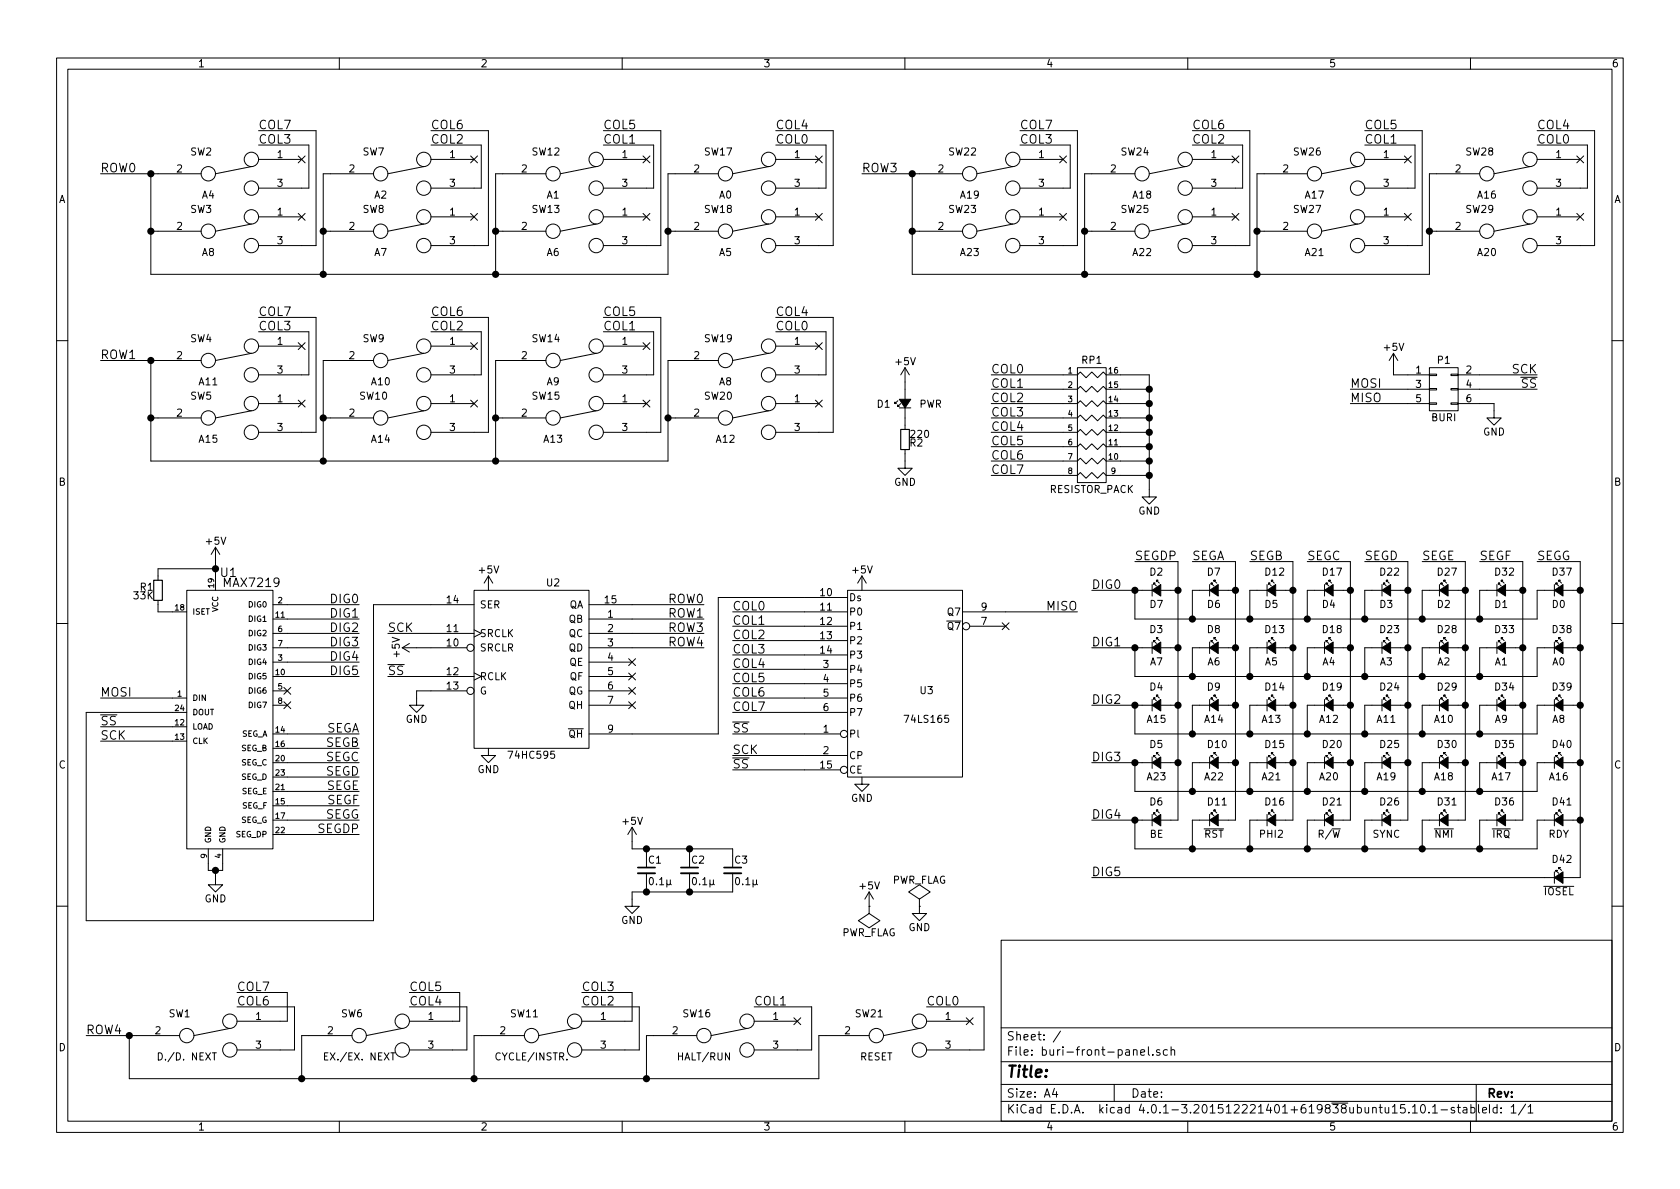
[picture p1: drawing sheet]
<svg xmlns="http://www.w3.org/2000/svg" width="297mm" height="210mm" viewBox="0 0 297 210" stroke-linecap="round" stroke-linejoin="round" font-family="sans-serif">
<g fill="none" stroke="#000" stroke-width=".18">
<path d="M10 10.3h277v189.9h-277zM12 12.2h273v186.1h-273zM60 10.3v1.9M110 10.3v1.9M160 10.3v1.9M210 10.3v1.9M260 10.3v1.9M17.8 30.7h17.8M26.7 30.7v17.8h91.4v-17.8h8.9M44.4 29.5l-6.3 1.2M44.4 39.6l-6.3 1.3M45.7 28.2h7.6"/>
<path d="M45.7 25.6h8.9v7.7h-8.9M45.7 38.3h7.6M45.7 23.1h10.2v20.3h-10.2M52.7 27.6l1.2 1.2M52.7 37.7l1.2 1.3M53.9 27.6l-1.2 1.2M53.9 37.7l-1.2 1.3M66 30.7h-8.9v17.8M74.9 29.5l-6.3 1.2M74.9 39.6l-6.3 1.3M76.2 23.1h10.2v20.3h-10.2M76.2 28.2h7.6"/>
<path d="M76.2 25.6h8.9v7.7h-8.9M76.2 38.3h7.6M83.2 27.6l1.2 1.2M83.2 37.7l1.2 1.3M84.4 27.6l-1.2 1.2M84.4 37.7l-1.2 1.3M96.5 30.7h-8.9v17.8M105.4 29.5l-6.3 1.2M105.4 39.6l-6.3 1.3M106.7 28.2h7.6M106.7 25.6h8.9v7.7h-8.9M106.7 38.3h7.6"/>
<path d="M106.7 23.1h10.1v20.3h-10.1M113.7 27.6l1.2 1.2M113.7 37.7l1.2 1.3M114.9 27.6l-1.2 1.2M114.9 37.7l-1.2 1.3M135.9 29.5l-6.4 1.2M135.9 39.6l-6.4 1.3M137.2 28.2h7.6M137.2 25.6h8.8v7.7h-8.8M137.2 38.3h7.6M137.2 23.1h10.1v20.3h-10.1M144.2 27.6l1.2 1.2"/>
<path d="M144.2 37.7l1.2 1.3M145.4 27.6l-1.2 1.2M145.4 37.7l-1.2 1.3M152.4 30.7h17.8M161.3 30.7v17.8h91.4v-17.8h8.9M179.1 29.5l-6.4 1.2M179.1 39.6l-6.4 1.3M180.3 28.2h7.7M180.3 25.6h8.9v7.7h-8.9M180.3 38.3h7.7M180.3 23.1h10.2v20.3h-10.2M187.4 27.6l1.2 1.2"/>
<path d="M187.4 37.7l1.2 1.3M188.6 27.6l-1.2 1.2M188.6 37.7l-1.2 1.3M200.7 30.7h-8.9v17.8M209.5 39.6l-6.3 1.3M209.5 29.5l-6.3 1.2M210.8 28.2h7.6M210.8 25.6h8.9v7.7h-8.9M210.8 38.3h7.6M210.8 23.1h10.2v20.3h-10.2M217.8 27.6l1.2 1.2M217.8 37.7l1.2 1.3"/>
<path d="M219 27.6l-1.2 1.2M219 37.7l-1.2 1.3M231.1 30.7h-8.9v17.8M240 29.5l-6.3 1.2M240 39.6l-6.3 1.3M241.3 28.2h7.6M241.3 25.6h8.9v7.7h-8.9M241.3 38.3h7.6M241.3 23.1h10.2v20.3h-10.2M248.3 27.6l1.2 1.2M248.3 37.7l1.2 1.3M249.5 27.6l-1.2 1.2"/>
<path d="M249.5 37.7l-1.2 1.3M270.5 29.5l-6.3 1.2M270.5 39.6l-6.3 1.3M271.8 28.2h7.6M271.8 25.6h8.9v7.7h-8.9M271.8 38.3h7.6M271.8 23.1h10.1v20.3h-10.1M278.8 27.6l1.2 1.2M278.8 37.7l1.2 1.3M280 27.6l-1.2 1.2M280 37.7l-1.2 1.3M26.7 40.9h8.9"/>
<path d="M45.7 56.1h10.2v20.3h-10.2M45.7 58.7h8.9v7.6h-8.9M57.1 40.9h8.9M76.2 56.1h10.2v20.3h-10.2M76.2 58.7h8.9v7.6h-8.9M87.6 40.9h8.9M106.7 58.7h8.9v7.6h-8.9M106.7 56.1h10.1v20.3h-10.1M118.1 40.9h8.9M137.2 58.7h8.8v7.6h-8.8M137.2 56.1h10.1v20.3h-10.1M161.3 40.9h8.9"/>
<path d="M191.8 40.9h8.9M222.2 40.9h8.9M252.7 40.9h8.9M10 60.2h2M17.8 63.7h17.8M26.7 63.7v17.8h91.4v-17.8h8.9M26.7 73.9h8.9M44.4 62.5l-6.3 1.2M44.4 72.6l-6.3 1.3M45.7 61.2h7.6M45.7 71.4h7.6M52.7 60.6l1.2 1.2"/>
<path d="M52.7 70.8l1.2 1.2M53.9 60.6l-1.2 1.2M53.9 70.8l-1.2 1.2M57.1 73.9h8.9M66 63.7h-8.9v17.8M74.9 62.5l-6.3 1.2M74.9 72.6l-6.3 1.3M76.2 61.2h7.6M76.2 71.4h7.6M83.2 60.6l1.2 1.2M83.2 70.8l1.2 1.2M84.4 60.6l-1.2 1.2"/>
<path d="M84.4 70.8l-1.2 1.2M87.6 73.9h8.9M96.5 63.7h-8.9v17.8M105.4 62.5l-6.3 1.2M105.4 72.6l-6.3 1.3M106.7 61.2h7.6M106.7 71.4h7.6M113.7 60.6l1.2 1.2M113.7 70.8l1.2 1.2M114.9 60.6l-1.2 1.2M114.9 70.8l-1.2 1.2M118.1 73.9h8.9"/>
<path d="M135.9 62.5l-6.4 1.2M135.9 72.6l-6.4 1.3M137.2 61.2h7.6M137.2 71.4h7.6M144.2 60.6l1.2 1.2M144.2 70.8l1.2 1.2M145.4 60.6l-1.2 1.2M145.4 70.8l-1.2 1.2M158.7 70.9l-.5 .5v-.3v.3h.3M159 72.1h2M159.3 71.4l-.6 .5v-.3v.3h.3M160 79.5v3.3h1.3l-1.3 1.3-1.3-1.3h1.3"/>
<path d="M160 65v5.6M160 72.1v3.8M160 65l-.7 1.3M160 65l.8 1.3M175.3 79h15.2l.5-.5 1 1 1-1 1.1 1 1-1 .5 .5h7.6M175.3 76.4h15.2l.5-.5 1 1.1 1-1.1 1.1 1.1 1-1.1 .5 .5h7.6M175.3 73.9h15.2l.5-.5 1 1 1-1 1.1 1 1-1 .5 .5h7.6M175.3 71.4h15.2l.5-.5 1 1 1-1 1.1 1 1-1 .5 .5h7.6M175.3 68.8h15.2l.5-.5 1 1 1-1 1.1 1 1-1 .5 .5h7.6M175.3 66.3h15.2l.5-.5 1 1 1-1 1.1 1 1-1 .5 .5h7.6v21.6h1.3l-1.3 1.2-1.3-1.2h1.3M190.5 65h5.1v20.3h-5.1zM238.8 71.4h13.9"/>
<path d="M238.8 68.8h13.9M246.4 62.5v3.8h6.3M246.4 62.5l-.8 1.2M246.4 62.5l.7 1.2M252.7 71.2h1.3v.3h-1.3zM252.7 68.7h1.3v.3h-1.3zM252.7 66.2h1.3v.2h-1.3zM252.7 65h5.1v7.6h-5.1zM256.5 71.2h1.3v.3h-1.3zM256.5 68.7h1.3v.3h-1.3zM256.5 66.2h1.3v.2h-1.3zM257.8 71.4h6.4v2.5h1.2l-1.2 1.3-1.3-1.3h1.3"/>
<path d="M257.8 66.3h14M257.8 68.8h14M285 60.2h2M38.1 96.8l-.8 1.2M38.1 96.8v7.6M38.1 96.8l.8 1.2M175.3 84.1h15.2l.5-.5 1 1 1-1 1.1 1 1-1 .5 .5h7.6M175.3 81.5h15.2l.5-.5 1 1 1-1 1.1 1 1-1 .5 .5h7.6M200.7 99.3h7.6v45.7h-3.1M210.8 99.3h7.6v45.7h-3M221 99.3h7.6v45.7h-3M231.1 99.3h7.7v45.7h-3.1"/>
<path d="M241.3 99.3h7.6v45.7h-3M251.5 99.3h7.6v45.7h-3.1M261.6 99.3h7.6v45.7h-3M271.8 99.3h7.6v55.9h-3M10 110.3h2M27.9 106.2v2h5.1M33 104.4h15.3v45.7h-15.3zM38.1 100.6h-10.2v2M48.3 114.5h15.2M48.3 109.5h15.2M48.3 112h15.2M48.3 117.1h15.2"/>
<path d="M48.3 119.6h15.2M48.3 106.9h15.2M68.6 112h15.2M68.6 119.6h15.2M71.1 114.5h11.4M71.1 114.5l1.3 .8M72.4 113.8l-1.3 .7M83.8 104.4h20.3v27.9h-20.3zM83.8 111.4l1.3 .6-1.3 .6M83.8 119l1.3 .6-1.3 .7M83.8 106.9h-17.8v55.9h-50.8v-36.8h17.8M86.4 101.8l-.8 1.3"/>
<path d="M86.4 101.8v2.6M86.4 101.8l.7 1.3M104.1 114.5h20.4M104.1 109.5h20.4M104.1 112h20.4M104.1 117.1h7.7M104.1 119.6h7.7M104.1 106.9h20.4M111.2 116.5l1.2 1.2M111.2 119l1.2 1.2M112.4 116.5l-1.2 1.2M112.4 119l-1.2 1.2"/>
<path d="M129.5 118.4h20.4M129.5 110.7h20.4M129.5 108.2h20.4M129.5 113.3h20.4M129.5 115.8h20.4M149.9 104.4h20.3v33h-20.3zM149.9 105.7h-22.9v24.1h-22.9M152.4 101.8l-.8 1.3M152.4 101.8v2.6M152.4 101.8l.8 1.3M170.2 108.2h20.3M171.4 110.7h6.4"/>
<path d="M177.2 110.1l1.2 1.2M178.4 110.1l-1.2 1.2M193 104.4h10.7M193 114.5h10.7M200.7 104.4v5.1h71.1v-5.1h3M200.7 114.5v5.1h71.1v-5.1h3M203.7 103.4v2M203.7 113.5v2.1M204 103.4v-.3h.2h-.2l.5 .5M204 113.5v-.2h.2h-.2l.5 .5M204.5 102.9v-.3h.2h-.2l.5 .5M204.5 113v-.2h.2h-.2l.5 .5"/>
<path d="M205.2 104.4h3.1M205.2 114.5h3.1M213.9 104.4h-3.1v5.1M213.9 103.4v2M213.9 113.5v2.1M213.9 114.5h-3.1v5.1M214.1 103.4v-.3h.3h-.3l.5 .5M214.1 113.5v-.2h.3h-.3l.5 .5M214.6 102.9v-.3h.3h-.3l.5 .5M214.6 113v-.2h.3h-.3l.5 .5M215.4 104.4h3M215.4 114.5h3"/>
<path d="M224 104.4h-3v5.1M224 103.4v2M224 113.5v2.1M224 114.5h-3v5.1M224.3 103.4v-.3h.2h-.2l.5 .5M224.3 113.5v-.2h.2h-.2l.5 .5M224.8 102.9v-.3h.2h-.2l.5 .5M224.8 113v-.2h.2h-.2l.5 .5M225.6 104.4h3M225.6 114.5h3M234.2 104.4h-3.1v5.1M234.2 103.4v2"/>
<path d="M234.2 113.5v2.1M234.2 114.5h-3.1v5.1M234.4 103.4v-.3h.3h-.3l.5 .5M234.4 113.5v-.2h.3h-.3l.5 .5M234.9 102.9v-.3h.3h-.3l.6 .5M234.9 113v-.2h.3h-.3l.6 .5M235.7 104.4h3.1M235.7 114.5h3.1M244.3 104.4h-3v5.1M244.3 103.4v2M244.3 113.5v2.1M244.3 114.5h-3v5.1"/>
<path d="M244.6 103.4v-.3h.3h-.3l.5 .5M244.6 113.5v-.2h.3h-.3l.5 .5M245.1 102.9v-.3h.3h-.3l.5 .5M245.1 113v-.2h.3h-.3l.5 .5M245.9 104.4h3M245.9 114.5h3M254.5 104.4h-3v5.1M254.5 103.4v2M254.5 113.5v2.1M254.5 114.5h-3v5.1M254.8 103.4v-.3h.2h-.2l.5 .5M254.8 113.5v-.2h.2h-.2l.5 .5"/>
<path d="M255.3 102.9v-.3h.2h-.2l.5 .5M255.3 113v-.2h.2h-.2l.5 .5M256 104.4h3.1M256 114.5h3.1M264.7 104.4h-3.1v5.1M264.7 103.4v2M264.7 113.5v2.1M264.7 114.5h-3.1v5.1M264.9 103.4v-.3h.3h-.3l.5 .5M264.9 113.5v-.2h.3h-.3l.5 .5M265.4 102.9v-.3h.3h-.3l.5 .5M265.4 113v-.2h.3h-.3l.5 .5"/>
<path d="M266.2 104.4h3M266.2 114.5h3M274.8 103.4v2M274.8 113.5v2.1M275.1 103.4v-.3h.2h-.2l.5 .5M275.1 113.5v-.2h.2h-.2l.5 .5M275.6 102.9v-.3h.2h-.2l.5 .5M275.6 113v-.2h.2h-.2l.5 .5M276.4 104.4h3M276.4 114.5h3M285 110.3h2M17.8 123.4h15.2"/>
<path d="M17.8 128.5h15.2M17.8 131.1h15.2M48.3 124.7h2.5M48.3 134.9h15.2M48.3 122.2h2.5M48.3 129.8h15.2M48.3 139.9h15.2M48.3 137.4h15.2M48.3 132.3h15.2M50.2 121.6l1.2 1.2M50.2 124.1l1.2 1.2M51.4 121.6l-1.2 1.2"/>
<path d="M51.4 124.1l-1.2 1.2M82.5 122.2h-8.8v2.5h1.2l-1.2 1.3-1.3-1.3h1.3M86.4 132.3v1.3h1.2l-1.2 1.3-1.3-1.3h1.3M104.1 124.7h7.7M104.1 122.2h7.7M111.2 121.6l1.2 1.2M111.2 124.1l1.2 1.2M112.4 121.6l-1.2 1.2M112.4 124.1l-1.2 1.2M129.5 129.8h19.1M129.5 133.6h20.4M129.5 120.9h20.4"/>
<path d="M129.5 123.4h20.4M129.5 126h20.4M129.5 136.1h19.1M152.4 137.4v1.3h1.3l-1.3 1.2-1.3-1.2h1.3M193 124.7h10.7M193 134.9h10.7M200.7 124.7v5.1h71.1v-5.1h3M200.7 134.9v5h71.1v-5h3M203.7 123.7v2M203.7 133.9v2M204 123.7v-.3h.2h-.2l.5 .5M204 133.9v-.3h.2h-.2l.5 .5"/>
<path d="M204.5 123.2v-.3h.2h-.2l.5 .5M204.5 133.3v-.2h.2h-.2l.5 .5M205.2 124.7h3.1M205.2 134.9h3.1M213.9 123.7v2M213.9 133.9v2M213.9 124.7h-3.1v5.1M213.9 134.9h-3.1v5M214.1 123.7v-.3h.3h-.3l.5 .5M214.1 133.9v-.3h.3h-.3l.5 .5M214.6 123.2v-.3h.3h-.3l.5 .5M214.6 133.3v-.2h.3h-.3l.5 .5"/>
<path d="M215.4 124.7h3M215.4 134.9h3M224 123.7v2M224 133.9v2M224 124.7h-3v5.1M224 134.9h-3v5M224.3 123.7v-.3h.2h-.2l.5 .5M224.3 133.9v-.3h.2h-.2l.5 .5M224.8 123.2v-.3h.2h-.2l.5 .5M224.8 133.3v-.2h.2h-.2l.5 .5M225.6 124.7h3M225.6 134.9h3"/>
<path d="M234.2 123.7v2M234.2 133.9v2M234.2 124.7h-3.1v5.1M234.2 134.9h-3.1v5M234.4 123.7v-.3h.3h-.3l.5 .5M234.4 133.9v-.3h.3h-.3l.5 .5M234.9 123.2v-.3h.3h-.3l.6 .5M234.9 133.3v-.2h.3h-.3l.6 .5M235.7 124.7h3.1M235.7 134.9h3.1M244.3 123.7v2M244.3 133.9v2"/>
<path d="M244.3 124.7h-3v5.1M244.3 134.9h-3v5M244.6 123.7v-.3h.3h-.3l.5 .5M244.6 133.9v-.3h.3h-.3l.5 .5M245.1 123.2v-.3h.3h-.3l.5 .5M245.1 133.3v-.2h.3h-.3l.5 .5M245.9 124.7h3M245.9 134.9h3M254.5 123.7v2M254.5 133.9v2M254.5 124.7h-3v5.1M254.5 134.9h-3v5"/>
<path d="M254.8 123.7v-.3h.2h-.2l.5 .5M254.8 133.9v-.3h.2h-.2l.5 .5M255.3 123.2v-.3h.2h-.2l.5 .5M255.3 133.3v-.2h.2h-.2l.5 .5M256 124.7h3.1M256 134.9h3.1M264.7 123.7v2M264.7 133.9v2M264.7 124.7h-3.1v5.1M264.7 134.9h-3.1v5M264.9 123.7v-.3h.3h-.3l.5 .5M264.9 133.9v-.3h.3h-.3l.5 .5"/>
<path d="M265.4 123.2v-.3h.3h-.3l.5 .5M265.4 133.3v-.2h.3h-.3l.5 .5M266.2 124.7h3M266.2 134.9h3M274.8 123.7v2M274.8 133.9v2M275.1 123.7v-.3h.2h-.2l.5 .5M275.1 133.9v-.3h.2h-.2l.5 .5M275.6 123.2v-.3h.2h-.2l.5 .5M275.6 133.3v-.2h.2h-.2l.5 .5M276.4 124.7h3M276.4 134.9h3"/>
<path d="M36.8 150.1v3.8h2.6v-3.8M38.1 153.9v2.6h1.3l-1.3 1.2-1.3-1.2h1.3M48.3 145h15.2M48.3 147.6h15.2M48.3 142.5h15.2M111.8 146.3v3.8h17.7v1.3M111.8 146.3l-.8 1.3M111.8 146.3l.7 1.3M114.3 150.1v1.3M114.3 154.4v3.3M121.9 150.1v1.3M121.9 154.4v3.3"/>
<path d="M129.5 154.4v3.3h-17.7v2.6h1.2l-1.2 1.2-1.3-1.2h1.3M153.7 157.7l-.8 1.3M153.7 157.7v2.6M153.7 157.7l.7 1.3M162.6 159l1.9-1.3-1.9-1.2-1.9 1.2 1.9 1.3v1.3M193 145h10.7M193 155.2h81.8M200.7 145v5.1h71.1v-5.1h3M203.7 144v2M204 144v-.2h.2h-.2l.5 .5M204.5 143.5v-.2h.2h-.2l.5 .5M212.9 146.6h3.5"/>
<path d="M213.9 144v2M213.9 145h-3.1v5.1M214.1 144v-.2h.3h-.3l.5 .5M214.6 143.5v-.2h.3h-.3l.5 .5M224 144v2M224 145h-3v5.1M224.3 144v-.2h.2h-.2l.5 .5M224.8 143.5v-.2h.2h-.2l.5 .5M234.2 144v2M234.2 145h-3.1v5.1M234.4 144v-.2h.3h-.3l.5 .5M234.9 143.5v-.2h.3h-.3l.6 .5"/>
<path d="M244.3 144v2M244.3 145h-3v5.1M244.6 144v-.2h.3h-.3l.5 .5M245.1 143.5v-.2h.3h-.3l.5 .5M253.6 146.6h3.4M254.5 144v2M254.5 145h-3v5.1M254.8 144v-.2h.2h-.2l.5 .5M255.3 143.5v-.2h.2h-.2l.5 .5M263.8 146.6h3.2M264.7 144v2M264.7 145h-3.1v5.1"/>
<path d="M264.9 144v-.2h.3h-.3l.5 .5M265.4 143.5v-.2h.3h-.3l.5 .5M272.9 156.7h5.4M274.8 144v2M274.8 154.2v2M275.1 144v-.2h.2h-.2l.5 .5M275.1 154.2v-.3h.2h-.2l.5 .5M275.6 143.5v-.2h.2h-.2l.5 .5M275.6 153.7v-.3h.2h-.2l.5 .5M276.4 145h3M10 160.2h2M41.9 175.5h8.9v5.1h-8.9"/>
<path d="M41.9 178h10.2v7.7h-10.2M72.4 175.5h8.9v5.1h-8.9M72.4 178h10.1v7.7h-10.1M102.9 175.5h8.9v5.1h-8.9M102.9 178h10.1v7.7h-10.1M133.3 178h10.2v7.7h-10.2M140.4 180l1.2 1.2M141.6 180l-1.2 1.2M153.7 160.3h.1M153.7 160.3v1.2l1.9 1.3-1.9 1.3-1.9-1.3 1.9-1.3M162.6 160.3v1.2h1.2l-1.2 1.3-1.3-1.3h1.3M162.6 160.3h.1"/>
<path d="M163.8 178h10.2v7.7h-10.2M170.8 180l1.3 1.2M172.1 180l-1.3 1.2M177 166.3h108v32h-108zM285 160.2h2M15.2 183.1h16.5M22.9 183.1v7.6h121.9v-7.6h8.9M37.5 186.2h.8M40.6 181.9l-6.3 1.2M60 198.3v1.9M62.2 183.1h-8.9v7.6M69.1 186.2h.7"/>
<path d="M71.1 181.9l-6.3 1.2M92.7 183.1h-8.9v7.6M101.6 181.9l-6.4 1.2M110 198.3v1.9M123.2 183.1h-8.9v7.6M132.1 181.9l-6.4 1.2M133.3 180.6h7.7M160 198.3v1.9M162.6 181.9l-6.4 1.2M163.8 180.6h7.6M177 194.8h108M177 191.8h108"/>
<path d="M177 187.8h108M177 181.8h108M186.4 192.5l-.3 1h.9M186.8 193v1M187.5 182.3l-1.3 2M197 191.8v3M201.7 186.1l.7-.1-.1-.3-.4-.1-.2 .2 .1 .7h.5M203 185.1v1.3l.3 .2M203.8 186.5v.1M205.1 185.7a.37 .37 0 0 0-.6 .1v.2l.6 .2v.1l-.2 .3-.4-.1M206.4 185.7l-.4-.1-.3 .3 .1 .6 .2 .1 .4-.1M207.1 185.7l.2-.1 .3 .1 .1 .9"/>
<path d="M207.1 185.1v1.5M210 198.3v1.9M246.2 195.8l.4-.5v1.5M246.2 196.8h.8M248.4 195.3h-.7l-.1 .7 .2-.1 .5 .1 .2 .2-.1 .5-.2 .1-.6-.1M249.1 196.7v.1M249.7 195.8l.5-.5v1.5M249.7 196.8h.9M251.3 195.5l.2-.2a.81 .81 0 0 1 .6 .6 .81 .81 0 0 1-.3 .8l-.1 .1a.79 .79 0 0 1-.4-1.3zM252.7 196.7v.1M253.3 195.8l.4-.5v1.5M253.3 196.8h.9"/>
<path d="M254.8 196.3h1.1M257.1 195.9a.37 .37 0 0 0-.5 .1v.3l.5 .1 .1 .1-.2 .3-.4-.1M257.7 195.8h.5M257.9 195.3v1.3l.3 .2M258.7 195.9h.6l.1 .9M259.4 196.2l-.5 .1-.3 .2 .3 .3 .5-.1M260 198.3v1.9M260.1 195.9l.4-.1 .3 .3-.1 .6h-.6M260.1 195.3v1.5M261 191.8v6.5M261.4 195.3v1.3l.2 .2M262.1 196.3l.7-.1v-.3l-.4-.1-.3 .2 .1 .7h.6"/>
<path d="M269.7 195.2l-1.2 2M270.2 195.8l.4-.5v1.5M270.2 196.8h.8"/>
<circle cx="36.8" cy="30.7" r="1.27"/>
<circle cx="44.4" cy="33.3" r="1.27"/>
<circle cx="44.4" cy="38.3" r="1.27"/>
<circle cx="44.4" cy="28.2" r="1.27"/>
<circle cx="67.3" cy="30.7" r="1.27"/>
<circle cx="74.9" cy="33.3" r="1.27"/>
<circle cx="74.9" cy="28.2" r="1.27"/>
<circle cx="74.9" cy="38.3" r="1.27"/>
<circle cx="97.8" cy="30.7" r="1.27"/>
<circle cx="105.4" cy="38.3" r="1.27"/>
<circle cx="105.4" cy="28.2" r="1.27"/>
<circle cx="105.4" cy="33.3" r="1.27"/>
<circle cx="128.3" cy="30.7" r="1.27"/>
<circle cx="135.9" cy="28.2" r="1.27"/>
<circle cx="135.9" cy="33.3" r="1.27"/>
<circle cx="135.9" cy="38.3" r="1.27"/>
<circle cx="171.4" cy="30.7" r="1.27"/>
<circle cx="179.1" cy="33.3" r="1.27"/>
<circle cx="179.1" cy="28.2" r="1.27"/>
<circle cx="179.1" cy="38.3" r="1.27"/>
<circle cx="201.9" cy="30.7" r="1.27"/>
<circle cx="209.5" cy="33.3" r="1.27"/>
<circle cx="209.5" cy="38.3" r="1.27"/>
<circle cx="209.5" cy="28.2" r="1.27"/>
<circle cx="232.4" cy="30.7" r="1.27"/>
<circle cx="240" cy="28.2" r="1.27"/>
<circle cx="240" cy="38.3" r="1.27"/>
<circle cx="240" cy="33.3" r="1.27"/>
<circle cx="262.9" cy="30.7" r="1.27"/>
<circle cx="270.5" cy="28.2" r="1.27"/>
<circle cx="270.5" cy="33.3" r="1.27"/>
<circle cx="270.5" cy="38.3" r="1.27"/>
<circle cx="36.8" cy="40.9" r="1.27"/>
<circle cx="44.4" cy="43.4" r="1.27"/>
<circle cx="67.3" cy="40.9" r="1.27"/>
<circle cx="74.9" cy="43.4" r="1.27"/>
<circle cx="97.8" cy="40.9" r="1.27"/>
<circle cx="105.4" cy="43.4" r="1.27"/>
<circle cx="128.3" cy="40.9" r="1.27"/>
<circle cx="135.9" cy="43.4" r="1.27"/>
<circle cx="171.4" cy="40.9" r="1.27"/>
<circle cx="179.1" cy="43.4" r="1.27"/>
<circle cx="201.9" cy="40.9" r="1.27"/>
<circle cx="209.5" cy="43.4" r="1.27"/>
<circle cx="232.4" cy="40.9" r="1.27"/>
<circle cx="240" cy="43.4" r="1.27"/>
<circle cx="262.9" cy="40.9" r="1.27"/>
<circle cx="270.5" cy="43.4" r="1.27"/>
<circle cx="36.8" cy="63.7" r="1.27"/>
<circle cx="36.8" cy="73.9" r="1.27"/>
<circle cx="44.4" cy="76.4" r="1.27"/>
<circle cx="44.4" cy="61.2" r="1.27"/>
<circle cx="44.4" cy="71.4" r="1.27"/>
<circle cx="44.4" cy="66.3" r="1.27"/>
<circle cx="67.3" cy="63.7" r="1.27"/>
<circle cx="67.3" cy="73.9" r="1.27"/>
<circle cx="74.9" cy="76.4" r="1.27"/>
<circle cx="74.9" cy="61.2" r="1.27"/>
<circle cx="74.9" cy="66.3" r="1.27"/>
<circle cx="74.9" cy="71.4" r="1.27"/>
<circle cx="97.8" cy="73.9" r="1.27"/>
<circle cx="97.8" cy="63.7" r="1.27"/>
<circle cx="105.4" cy="66.3" r="1.27"/>
<circle cx="105.4" cy="71.4" r="1.27"/>
<circle cx="105.4" cy="76.4" r="1.27"/>
<circle cx="105.4" cy="61.2" r="1.27"/>
<circle cx="128.3" cy="63.7" r="1.27"/>
<circle cx="128.3" cy="73.9" r="1.27"/>
<circle cx="135.9" cy="66.3" r="1.27"/>
<circle cx="135.9" cy="61.2" r="1.27"/>
<circle cx="135.9" cy="76.4" r="1.27"/>
<circle cx="135.9" cy="71.4" r="1.27"/>
<circle cx="83.2" cy="114.5" r=".63"/>
<circle cx="170.8" cy="110.7" r=".63"/>
<circle cx="83.2" cy="122.2" r=".63"/>
<circle cx="149.2" cy="129.8" r=".63"/>
<circle cx="149.2" cy="136.1" r=".63"/>
<circle cx="33" cy="183.1" r="1.27"/>
<circle cx="40.6" cy="185.7" r="1.27"/>
<circle cx="40.6" cy="180.6" r="1.27"/>
<circle cx="63.5" cy="183.1" r="1.27"/>
<circle cx="71.1" cy="185.7" r="1.27"/>
<circle cx="71.1" cy="180.6" r="1.27"/>
<circle cx="94" cy="183.1" r="1.27"/>
<circle cx="101.6" cy="185.7" r="1.27"/>
<circle cx="101.6" cy="180.6" r="1.27"/>
<circle cx="124.5" cy="183.1" r="1.27"/>
<circle cx="132.1" cy="185.7" r="1.27"/>
<circle cx="132.1" cy="180.6" r="1.27"/>
<circle cx="154.9" cy="183.1" r="1.27"/>
<circle cx="162.6" cy="185.7" r="1.27"/>
<circle cx="162.6" cy="180.6" r="1.27"/>
</g>
<g fill="#000" stroke="#000" stroke-width=".18">
<path d="M159 70.6h2l-1 1.5zM203.7 104.4l1.5-1v2zM203.7 114.5l1.5-1v2.1zM213.9 104.4l1.5-1v2zM213.9 114.5l1.5-1v2.1zM224 104.4l1.6-1v2zM224 114.5l1.6-1v2.1zM234.2 104.4l1.5-1v2zM234.2 114.5l1.5-1v2.1zM244.3 104.4l1.6-1v2zM244.3 114.5l1.6-1v2.1zM254.5 104.4l1.5-1v2z"/>
<path d="M254.5 114.5l1.5-1v2.1zM264.7 104.4l1.5-1v2zM264.7 114.5l1.5-1v2.1zM274.8 104.4l1.6-1v2zM274.8 114.5l1.6-1v2.1zM203.7 124.7l1.5-1v2zM203.7 134.9l1.5-1v2zM213.9 124.7l1.5-1v2zM213.9 134.9l1.5-1v2zM224 124.7l1.6-1v2zM224 134.9l1.6-1v2zM234.2 124.7l1.5-1v2z"/>
<path d="M234.2 134.9l1.5-1v2zM244.3 124.7l1.6-1v2zM244.3 134.9l1.6-1v2zM254.5 124.7l1.5-1v2zM254.5 134.9l1.5-1v2zM264.7 124.7l1.5-1v2zM264.7 134.9l1.5-1v2zM274.8 124.7l1.6-1v2zM274.8 134.9l1.6-1v2zM203.7 145l1.5-1v2zM213.9 145l1.5-1v2zM224 145l1.6-1v2z"/>
<path d="M234.2 145l1.5-1v2zM244.3 145l1.6-1v2zM254.5 145l1.5-1v2zM264.7 145l1.5-1v2zM274.8 145l1.6-1v2zM274.8 155.2l1.6-1v2z"/>
</g>
<path d="M159.3 75.9h1.5v3.6h-1.5zM27.2 102.6h1.5v3.6h-1.5z" fill="none" stroke="#000" stroke-width=".2"/>
<g fill="#000" stroke="#000" stroke-width=".25">
<circle cx="26.7" cy="30.7" r=".51"/>
<circle cx="161.3" cy="30.7" r=".51"/>
<circle cx="26.7" cy="40.9" r=".51"/>
<circle cx="57.2" cy="40.9" r=".51"/>
<circle cx="57.2" cy="48.5" r=".51"/>
<circle cx="87.6" cy="40.9" r=".51"/>
<circle cx="87.6" cy="48.5" r=".51"/>
<circle cx="118.1" cy="40.9" r=".51"/>
<circle cx="161.3" cy="40.9" r=".51"/>
<circle cx="191.8" cy="40.9" r=".51"/>
<circle cx="191.8" cy="48.5" r=".51"/>
<circle cx="222.3" cy="48.5" r=".51"/>
<circle cx="222.3" cy="40.9" r=".51"/>
<circle cx="252.7" cy="40.9" r=".51"/>
<circle cx="26.7" cy="63.7" r=".51"/>
<circle cx="26.7" cy="73.9" r=".51"/>
<circle cx="57.2" cy="73.9" r=".51"/>
<circle cx="87.6" cy="73.9" r=".51"/>
<circle cx="118.1" cy="73.9" r=".51"/>
<circle cx="203.2" cy="71.4" r=".51"/>
<circle cx="203.2" cy="79" r=".51"/>
<circle cx="203.2" cy="73.9" r=".51"/>
<circle cx="203.2" cy="68.8" r=".51"/>
<circle cx="203.2" cy="76.4" r=".51"/>
<circle cx="57.2" cy="81.5" r=".51"/>
<circle cx="87.6" cy="81.5" r=".51"/>
<circle cx="203.2" cy="81.5" r=".51"/>
<circle cx="203.2" cy="84.1" r=".51"/>
<circle cx="38.1" cy="100.6" r=".51"/>
<circle cx="200.7" cy="104.4" r=".51"/>
<circle cx="200.7" cy="114.5" r=".51"/>
<circle cx="208.3" cy="104.4" r=".51"/>
<circle cx="208.3" cy="114.5" r=".51"/>
<circle cx="210.8" cy="109.5" r=".51"/>
<circle cx="210.8" cy="119.6" r=".51"/>
<circle cx="218.4" cy="114.5" r=".51"/>
<circle cx="218.4" cy="104.4" r=".51"/>
<circle cx="221" cy="109.5" r=".51"/>
<circle cx="221" cy="119.6" r=".51"/>
<circle cx="228.6" cy="104.4" r=".51"/>
<circle cx="228.6" cy="114.5" r=".51"/>
<circle cx="231.1" cy="109.5" r=".51"/>
<circle cx="231.1" cy="119.6" r=".51"/>
<circle cx="238.8" cy="114.5" r=".51"/>
<circle cx="238.8" cy="104.4" r=".51"/>
<circle cx="241.3" cy="119.6" r=".51"/>
<circle cx="241.3" cy="109.5" r=".51"/>
<circle cx="248.9" cy="114.5" r=".51"/>
<circle cx="248.9" cy="104.4" r=".51"/>
<circle cx="251.5" cy="119.6" r=".51"/>
<circle cx="251.5" cy="109.5" r=".51"/>
<circle cx="259.1" cy="104.4" r=".51"/>
<circle cx="259.1" cy="114.5" r=".51"/>
<circle cx="261.6" cy="109.5" r=".51"/>
<circle cx="261.6" cy="119.6" r=".51"/>
<circle cx="269.2" cy="114.5" r=".51"/>
<circle cx="269.2" cy="104.4" r=".51"/>
<circle cx="279.4" cy="104.4" r=".51"/>
<circle cx="279.4" cy="114.5" r=".51"/>
<circle cx="200.7" cy="124.7" r=".51"/>
<circle cx="200.7" cy="134.9" r=".51"/>
<circle cx="208.3" cy="124.7" r=".51"/>
<circle cx="208.3" cy="134.9" r=".51"/>
<circle cx="210.8" cy="129.8" r=".51"/>
<circle cx="210.8" cy="139.9" r=".51"/>
<circle cx="218.4" cy="124.7" r=".51"/>
<circle cx="218.4" cy="134.9" r=".51"/>
<circle cx="221" cy="129.8" r=".51"/>
<circle cx="221" cy="139.9" r=".51"/>
<circle cx="228.6" cy="124.7" r=".51"/>
<circle cx="228.6" cy="134.9" r=".51"/>
<circle cx="231.1" cy="139.9" r=".51"/>
<circle cx="231.1" cy="129.8" r=".51"/>
<circle cx="238.8" cy="124.7" r=".51"/>
<circle cx="238.8" cy="134.9" r=".51"/>
<circle cx="241.3" cy="129.8" r=".51"/>
<circle cx="241.3" cy="139.9" r=".51"/>
<circle cx="248.9" cy="124.7" r=".51"/>
<circle cx="248.9" cy="134.9" r=".51"/>
<circle cx="251.5" cy="129.8" r=".51"/>
<circle cx="251.5" cy="139.9" r=".51"/>
<circle cx="259.1" cy="124.7" r=".51"/>
<circle cx="259.1" cy="134.9" r=".51"/>
<circle cx="261.6" cy="139.9" r=".51"/>
<circle cx="261.6" cy="129.8" r=".51"/>
<circle cx="269.2" cy="124.7" r=".51"/>
<circle cx="269.2" cy="134.9" r=".51"/>
<circle cx="279.4" cy="124.7" r=".51"/>
<circle cx="279.4" cy="134.9" r=".51"/>
<circle cx="38.1" cy="153.9" r=".51"/>
<circle cx="114.3" cy="157.7" r=".51"/>
<circle cx="114.3" cy="150.1" r=".51"/>
<circle cx="121.9" cy="150.1" r=".51"/>
<circle cx="121.9" cy="157.7" r=".51"/>
<circle cx="200.7" cy="145" r=".51"/>
<circle cx="210.8" cy="150.1" r=".51"/>
<circle cx="221" cy="150.1" r=".51"/>
<circle cx="231.1" cy="150.1" r=".51"/>
<circle cx="241.3" cy="150.1" r=".51"/>
<circle cx="251.5" cy="150.1" r=".51"/>
<circle cx="261.6" cy="150.1" r=".51"/>
<circle cx="279.4" cy="145" r=".51"/>
<circle cx="22.9" cy="183.1" r=".51"/>
<circle cx="53.3" cy="190.7" r=".51"/>
<circle cx="83.8" cy="190.7" r=".51"/>
<circle cx="114.3" cy="190.7" r=".51"/>
</g>
<path d="M112.8 154.4h3M120.4 154.4h3M128 154.4h3.1" fill="none" stroke="#000" stroke-width=".33"/>
<path d="M112.8 153.4h3M120.4 153.4h3M128 153.4h3.1" fill="none" stroke="#000" stroke-width=".3"/>
<text font-size="2.8" x="178" y="190.5">Title:</text>
<g font-size="2.1">
<text x="45.7" y="22.9">COL7</text>
<text x="76.2" y="22.9">COL6</text>
<text x="106.7" y="22.9">COL5</text>
<text x="137.2" y="22.9">COL4</text>
<text x="180.3" y="22.9">COL7</text>
<text x="210.8" y="22.9">COL6</text>
<text x="241.3" y="22.9">COL5</text>
<text x="271.8" y="22.9">COL4</text>
<text x="45.7" y="25.4">COL3</text>
<text x="76.2" y="25.4">COL2</text>
<text x="106.7" y="25.4">COL1</text>
<text x="137.2" y="25.4">COL0</text>
<text x="180.3" y="25.4">COL3</text>
<text x="210.8" y="25.4">COL2</text>
<text x="241.3" y="25.4">COL1</text>
<text x="271.8" y="25.4">COL0</text>
<text x="17.8" y="30.5">ROW0</text>
<text x="152.4" y="30.5">ROW3</text>
<text x="45.7" y="58.4">COL3</text>
<text x="45.7" y="55.9">COL7</text>
<text x="76.2" y="58.4">COL2</text>
<text x="76.2" y="55.9">COL6</text>
<text x="106.7" y="58.4">COL1</text>
<text x="106.7" y="55.9">COL5</text>
<text x="137.2" y="58.4">COL0</text>
<text x="137.2" y="55.9">COL4</text>
<text x="17.8" y="63.5">ROW1</text>
<text x="175.3" y="71.1">COL2</text>
<text x="175.3" y="68.6">COL1</text>
<text x="175.3" y="66">COL0</text>
<text x="238.8" y="68.6">MOSI</text>
<text x="238.8" y="71.1">MISO</text>
<text x="267.3" y="66">SCK</text>
<text x="269" y="68.6">SS</text>
<text x="175.3" y="76.2">COL4</text>
<text x="175.3" y="73.7">COL3</text>
<text x="175.3" y="81.3">COL6</text>
<text x="175.3" y="83.8">COL7</text>
<text x="175.3" y="78.7">COL5</text>
<text x="200.7" y="99.1">SEGDP</text>
<text x="210.8" y="99.1">SEGA</text>
<text x="221" y="99.1">SEGB</text>
<text x="231.1" y="99.1">SEGC</text>
<text x="241.3" y="99.1">SEGD</text>
<text x="251.5" y="99.1">SEGE</text>
<text x="261.6" y="99.1">SEGF</text>
<text x="271.8" y="99.1">SEGG</text>
<text x="39" y="102">U1</text>
<text x="39.7" y="103.8">MAX7219</text>
<text x="58.5" y="106.7">DIG0</text>
<text x="118.1" y="106.7">ROW0</text>
<text x="129.5" y="107.9">COL0</text>
<text x="185.1" y="107.9">MISO</text>
<text x="193" y="104.1">DIG0</text>
<text x="58.5" y="109.2">DIG1</text>
<text x="58.5" y="111.8">DIG2</text>
<text x="68.6" y="111.8">SCK</text>
<text x="118.1" y="111.8">ROW3</text>
<text x="118.1" y="109.2">ROW1</text>
<text x="129.5" y="113">COL2</text>
<text x="129.5" y="110.5">COL1</text>
<text x="58.5" y="114.3">DIG3</text>
<text x="58.5" y="116.8">DIG4</text>
<text x="58.5" y="119.4">DIG5</text>
<text x="68.6" y="119.4">SS</text>
<text x="118.1" y="114.3">ROW4</text>
<text x="129.5" y="118.1">COL4</text>
<text x="129.5" y="115.6">COL3</text>
<text x="193" y="114.3">DIG1</text>
<text x="17.8" y="123.2">MOSI</text>
<text x="129.5" y="123.2">COL6</text>
<text x="129.5" y="125.7">COL7</text>
<text x="129.5" y="120.6">COL5</text>
<text x="193" y="124.5">DIG2</text>
<text x="17.8" y="128.3">SS</text>
<text x="17.8" y="130.8">SCK</text>
<text x="57.5" y="129.5">SEGA</text>
<text x="129.5" y="129.5">SS</text>
<text x="57.5" y="137.2">SEGD</text>
<text x="57.5" y="134.6">SEGC</text>
<text x="57.5" y="132.1">SEGB</text>
<text x="129.5" y="133.3">SCK</text>
<text x="129.5" y="135.9">SS</text>
<text x="193" y="134.6">DIG3</text>
<text x="57.6" y="139.7">SEGE</text>
<text x="57.7" y="142.2">SEGF</text>
<text x="56.1" y="147.3">SEGDP</text>
<text x="57.4" y="144.8">SEGG</text>
<text x="193" y="144.8">DIG4</text>
<text x="193" y="154.9">DIG5</text>
<text x="41.9" y="177.8">COL6</text>
<text x="41.9" y="175.3">COL7</text>
<text x="72.4" y="177.8">COL4</text>
<text x="72.4" y="175.3">COL5</text>
<text x="102.9" y="177.8">COL2</text>
<text x="102.9" y="175.3">COL3</text>
<text x="133.3" y="177.8">COL1</text>
<text x="163.8" y="177.8">COL0</text>
<text x="15.2" y="182.9">ROW4</text>
<text x="178" y="184">Sheet: /</text>
<text x="178" y="186.7">File: buri-front-panel.sch</text>
<text x="178" y="196.9">KiCad E.D.A. kicad 4.0.1-3.201512221401+619838ubuntu15.10.1-stable</text>
<text x="178" y="194.1">Size: A4</text>
<text x="200" y="194.1">Date:</text>
<text x="263" y="194.1">Rev:</text>
<text x="263" y="196.9">Id: 1/1</text>
</g>
<g font-size="1.8">
<text x="35" y="11.9">1</text>
<text x="85" y="11.9">2</text>
<text x="135" y="11.9">3</text>
<text x="185" y="11.9">4</text>
<text x="235" y="11.9">5</text>
<text x="285" y="11.9">6</text>
<text x="33.7" y="27.5">SW2</text>
<text x="49" y="27.9">1</text>
<text x="64.1" y="27.5">SW7</text>
<text x="79.5" y="27.9">1</text>
<text x="94.1" y="27.5">SW12</text>
<text x="110" y="27.9">1</text>
<text x="124.6" y="27.5">SW17</text>
<text x="140.5" y="27.9">1</text>
<text x="167.8" y="27.5">SW22</text>
<text x="183.7" y="27.9">1</text>
<text x="198.2" y="27.5">SW24</text>
<text x="214.1" y="27.9">1</text>
<text x="228.7" y="27.5">SW26</text>
<text x="244.6" y="27.9">1</text>
<text x="259.2" y="27.5">SW28</text>
<text x="275.1" y="27.9">1</text>
<text x="10.4" y="35.9">A</text>
<text x="31.3" y="30.5">2</text>
<text x="35.7" y="35.1">A4</text>
<text x="49" y="33">3</text>
<text x="61.7" y="30.5">2</text>
<text x="66.2" y="35.1">A2</text>
<text x="79.5" y="33">3</text>
<text x="92.2" y="30.5">2</text>
<text x="96.7" y="35.1">A1</text>
<text x="110" y="33">3</text>
<text x="122.7" y="30.5">2</text>
<text x="127.2" y="35.1">A0</text>
<text x="140.5" y="33">3</text>
<text x="165.9" y="30.5">2</text>
<text x="169.8" y="35.1">A19</text>
<text x="183.7" y="33">3</text>
<text x="196.4" y="30.5">2</text>
<text x="200.3" y="35.1">A18</text>
<text x="214.1" y="33">3</text>
<text x="226.8" y="30.5">2</text>
<text x="230.8" y="35.1">A17</text>
<text x="244.6" y="33">3</text>
<text x="257.3" y="30.5">2</text>
<text x="261.3" y="35.1">A16</text>
<text x="275.1" y="33">3</text>
<text x="285.4" y="35.9">A</text>
<text x="31.3" y="40.6">2</text>
<text x="33.7" y="37.6">SW3</text>
<text x="49" y="38.1">1</text>
<text x="61.7" y="40.6">2</text>
<text x="64.1" y="37.6">SW8</text>
<text x="79.5" y="38.1">1</text>
<text x="92.2" y="40.6">2</text>
<text x="94.1" y="37.6">SW13</text>
<text x="110" y="38.1">1</text>
<text x="122.7" y="40.6">2</text>
<text x="124.6" y="37.6">SW18</text>
<text x="140.5" y="38.1">1</text>
<text x="165.9" y="40.6">2</text>
<text x="167.8" y="37.6">SW23</text>
<text x="183.7" y="38.1">1</text>
<text x="196.4" y="40.6">2</text>
<text x="198.2" y="37.6">SW25</text>
<text x="214.1" y="38.1">1</text>
<text x="226.8" y="40.6">2</text>
<text x="228.7" y="37.6">SW27</text>
<text x="244.6" y="38.1">1</text>
<text x="257.3" y="40.6">2</text>
<text x="259.2" y="37.6">SW29</text>
<text x="275.1" y="38.1">1</text>
<text x="35.7" y="45.3">A8</text>
<text x="49" y="43.2">3</text>
<text x="66.2" y="45.3">A7</text>
<text x="79.5" y="43.2">3</text>
<text x="96.7" y="45.3">A6</text>
<text x="110" y="43.2">3</text>
<text x="127.2" y="45.3">A5</text>
<text x="140.5" y="43.2">3</text>
<text x="169.8" y="45.3">A23</text>
<text x="183.7" y="43.2">3</text>
<text x="200.3" y="45.3">A22</text>
<text x="214.1" y="43.2">3</text>
<text x="230.8" y="45.3">A21</text>
<text x="244.6" y="43.2">3</text>
<text x="261.3" y="45.3">A20</text>
<text x="275.1" y="43.2">3</text>
<text x="31.3" y="63.5">2</text>
<text x="33.7" y="60.5">SW4</text>
<text x="49" y="61">1</text>
<text x="61.7" y="63.5">2</text>
<text x="64.1" y="60.5">SW9</text>
<text x="79.5" y="61">1</text>
<text x="92.2" y="63.5">2</text>
<text x="94.1" y="60.5">SW14</text>
<text x="110" y="61">1</text>
<text x="122.7" y="63.5">2</text>
<text x="124.6" y="60.5">SW19</text>
<text x="140.5" y="61">1</text>
<text x="158.4" y="64.6">+5V</text>
<text x="191.3" y="64.3">RP1</text>
<text x="244.8" y="62">+5V</text>
<text x="254.2" y="64.3">P1</text>
<text x="33.7" y="70.7">SW5</text>
<text x="35.2" y="68.1">A11</text>
<text x="49" y="66">3</text>
<text x="49" y="71.1">1</text>
<text x="63.6" y="70.7">SW10</text>
<text x="65.7" y="68.1">A10</text>
<text x="79.5" y="66">3</text>
<text x="79.5" y="71.1">1</text>
<text x="94.1" y="70.7">SW15</text>
<text x="96.7" y="68.1">A9</text>
<text x="110" y="66">3</text>
<text x="110" y="71.1">1</text>
<text x="124.6" y="70.7">SW20</text>
<text x="127.2" y="68.1">A8</text>
<text x="140.5" y="66">3</text>
<text x="140.5" y="71.1">1</text>
<text x="250.3" y="66">1</text>
<text x="250.3" y="68.6">3</text>
<text x="250.3" y="71.1">5</text>
<text x="259.2" y="66">2</text>
<text x="259.2" y="68.6">4</text>
<text x="259.2" y="71.1">6</text>
<text x="31.3" y="73.7">2</text>
<text x="49" y="76.2">3</text>
<text x="61.7" y="73.7">2</text>
<text x="79.5" y="76.2">3</text>
<text x="92.2" y="73.7">2</text>
<text x="110" y="76.2">3</text>
<text x="122.7" y="73.7">2</text>
<text x="140.5" y="76.2">3</text>
<text x="155.1" y="72.1">D1</text>
<text x="161.1" y="77.4">220</text>
<text x="162.5" y="72.1">PWR</text>
<text x="253.1" y="74.5">BURI</text>
<text x="262.2" y="77">GND</text>
<text x="35.2" y="78.3">A15</text>
<text x="65.7" y="78.3">A14</text>
<text x="96.2" y="78.3">A13</text>
<text x="126.6" y="78.3">A12</text>
<text x="160.9" y="78.9">R2</text>
<text x="10.4" y="85.9">B</text>
<text x="158.1" y="85.9">GND</text>
<text x="185.5" y="87.2">RESISTOR_PACK</text>
<text x="285.4" y="85.9">B</text>
<text x="201.2" y="91">GND</text>
<text x="36.5" y="96.3">+5V</text>
<text x="84.8" y="101.4">+5V</text>
<text x="150.8" y="101.4">+5V</text>
<text x="203.3" y="101.8">D2</text>
<text x="213.5" y="101.8">D7</text>
<text x="223.7" y="101.8">D12</text>
<text x="233.9" y="101.8">D17</text>
<text x="244.1" y="101.8">D22</text>
<text x="254.2" y="101.8">D27</text>
<text x="264.4" y="101.8">D32</text>
<text x="274.5" y="101.8">D37</text>
<text x="23.7" y="106">33K</text>
<text x="24.8" y="104.4">R1</text>
<text x="79" y="106.7">14</text>
<text x="84.8" y="107.6">SER</text>
<text x="96.7" y="103.7">U2</text>
<text x="100.5" y="107.6">QA</text>
<text x="107" y="106.7">15</text>
<text x="145.1" y="105.4">10</text>
<text x="145.1" y="107.9">11</text>
<text x="150.1" y="106.3">Ds</text>
<text x="173.5" y="107.9">9</text>
<text x="203.4" y="107.5">D7</text>
<text x="213.5" y="107.5">D6</text>
<text x="223.7" y="107.5">D5</text>
<text x="233.8" y="107.5">D4</text>
<text x="244" y="107.5">D3</text>
<text x="254.2" y="107.5">D2</text>
<text x="264.3" y="107.5">D1</text>
<text x="274.5" y="107.5">D0</text>
<text x="79" y="111.8">11</text>
<text x="84.8" y="112.6">SRCLK</text>
<text x="100.5" y="110.1">QB</text>
<text x="100.5" y="112.6">QC</text>
<text x="107.5" y="109.2">1</text>
<text x="107.5" y="111.8">2</text>
<text x="145.1" y="110.5">12</text>
<text x="145.1" y="113">13</text>
<text x="150.1" y="108.8">P0</text>
<text x="150.1" y="111.4">P1</text>
<text x="150.1" y="113.9">P2</text>
<text x="167.6" y="111.4">Q7</text>
<text x="167.6" y="108.8">Q7</text>
<text x="173.5" y="110.5">7</text>
<text x="203.3" y="111.9">D3</text>
<text x="213.5" y="111.9">D8</text>
<text x="223.7" y="111.9">D13</text>
<text x="233.9" y="111.9">D18</text>
<text x="244.1" y="111.9">D23</text>
<text x="254.2" y="111.9">D28</text>
<text x="264.4" y="111.9">D33</text>
<text x="274.5" y="111.9">D38</text>
<text x="70.7" y="116.1" transform="rotate(-90 70.7 116.1)">+5V</text>
<text x="79" y="114.3">10</text>
<text x="79" y="119.4">12</text>
<text x="84.8" y="115.2">SRCLR</text>
<text x="100.5" y="115.2">QD</text>
<text x="100.6" y="117.7">QE</text>
<text x="107.5" y="114.3">3</text>
<text x="107.5" y="116.8">4</text>
<text x="107.5" y="119.4">5</text>
<text x="145.1" y="115.6">14</text>
<text x="145.6" y="118.1">3</text>
<text x="150.1" y="119">P4</text>
<text x="150.1" y="116.5">P3</text>
<text x="203.4" y="117.6">A7</text>
<text x="213.5" y="117.6">A6</text>
<text x="223.7" y="117.6">A5</text>
<text x="233.8" y="117.6">A4</text>
<text x="244" y="117.6">A3</text>
<text x="254.2" y="117.6">A2</text>
<text x="264.3" y="117.6">A1</text>
<text x="274.5" y="117.6">A0</text>
<text x="79" y="121.9">13</text>
<text x="84.8" y="120.3">RCLK</text>
<text x="84.8" y="122.8">G</text>
<text x="100.4" y="122.8">QG</text>
<text x="100.5" y="125.3">QH</text>
<text x="100.7" y="120.3">QF</text>
<text x="107.5" y="121.9">6</text>
<text x="107.5" y="124.5">7</text>
<text x="145.6" y="120.6">4</text>
<text x="145.6" y="123.2">5</text>
<text x="145.6" y="125.7">6</text>
<text x="150.1" y="121.5">P5</text>
<text x="150.1" y="124.1">P6</text>
<text x="162.7" y="122.7">U3</text>
<text x="203.3" y="122.1">D4</text>
<text x="213.5" y="122.1">D9</text>
<text x="223.7" y="122.1">D14</text>
<text x="233.9" y="122.1">D19</text>
<text x="244.1" y="122.1">D24</text>
<text x="254.2" y="122.1">D29</text>
<text x="264.4" y="122.1">D34</text>
<text x="274.5" y="122.1">D39</text>
<text x="71.7" y="127.8">GND</text>
<text x="100.5" y="130.4">QH</text>
<text x="107.5" y="129.5">9</text>
<text x="145.6" y="129.5">1</text>
<text x="150.1" y="130.4">Pl</text>
<text x="150.1" y="126.6">P7</text>
<text x="160.2" y="127.8">74LS165</text>
<text x="202.8" y="127.8">A15</text>
<text x="213" y="127.8">A14</text>
<text x="223.2" y="127.8">A13</text>
<text x="233.3" y="127.8">A12</text>
<text x="243.5" y="127.8">A11</text>
<text x="253.6" y="127.8">A10</text>
<text x="264.3" y="127.8">A9</text>
<text x="274.5" y="127.8">A8</text>
<text x="10.4" y="135.9">C</text>
<text x="84.4" y="136.7">GND</text>
<text x="90.2" y="134.2">74HC595</text>
<text x="145.1" y="135.9">15</text>
<text x="145.6" y="133.3">2</text>
<text x="150.1" y="134.2">CP</text>
<text x="150.1" y="136.8">CE</text>
<text x="202.8" y="138">A23</text>
<text x="203.3" y="132.3">D5</text>
<text x="213" y="138">A22</text>
<text x="213.6" y="132.3">D10</text>
<text x="223.2" y="138">A21</text>
<text x="223.7" y="132.3">D15</text>
<text x="233.3" y="138">A20</text>
<text x="233.9" y="132.3">D20</text>
<text x="243.5" y="138">A19</text>
<text x="244.1" y="132.3">D25</text>
<text x="253.6" y="138">A18</text>
<text x="254.2" y="132.3">D30</text>
<text x="263.8" y="138">A17</text>
<text x="264.4" y="132.3">D35</text>
<text x="274" y="138">A16</text>
<text x="274.5" y="132.3">D40</text>
<text x="285.4" y="135.9">C</text>
<text x="150.4" y="141.8">GND</text>
<text x="203.3" y="142.4">D6</text>
<text x="213.6" y="142.4">D11</text>
<text x="223.7" y="142.4">D16</text>
<text x="233.9" y="142.4">D21</text>
<text x="244.1" y="142.4">D26</text>
<text x="254.2" y="142.4">D31</text>
<text x="264.4" y="142.4">D36</text>
<text x="274.5" y="142.4">D41</text>
<text x="110.2" y="145.8">+5V</text>
<text x="203.3" y="148.1">BE</text>
<text x="212.9" y="148.1">RST</text>
<text x="222.8" y="148.1">PHI2</text>
<text x="233.2" y="148.1">R/W</text>
<text x="242.7" y="148.1">SYNC</text>
<text x="253.6" y="148.1">NMI</text>
<text x="263.9" y="148.1">IRQ</text>
<text x="273.7" y="148.1">RDY</text>
<text x="114.7" y="152.7">C1</text>
<text x="122.3" y="152.7">C2</text>
<text x="129.9" y="152.7">C3</text>
<text x="274.5" y="152.6">D42</text>
<text x="36.1" y="159.6">GND</text>
<text x="115" y="156.5">0.1µ</text>
<text x="122.6" y="156.5">0.1µ</text>
<text x="130.2" y="156.5">0.1µ</text>
<text x="152.1" y="157.3">+5V</text>
<text x="157.6" y="156.3">PWR_FLAG</text>
<text x="272.9" y="158.3">IOSEL</text>
<text x="109.8" y="163.4">GND</text>
<text x="148.7" y="165.6">PWR_FLAG</text>
<text x="160.6" y="164.6">GND</text>
<text x="29.8" y="179.9">SW1</text>
<text x="60.3" y="179.9">SW6</text>
<text x="90.3" y="179.9">SW11</text>
<text x="120.8" y="179.9">SW16</text>
<text x="151.3" y="179.9">SW21</text>
<text x="10.4" y="185.9">D</text>
<text x="27.5" y="182.9">2</text>
<text x="45.2" y="180.3">1</text>
<text x="45.2" y="185.4">3</text>
<text x="57.9" y="182.9">2</text>
<text x="75.7" y="180.3">1</text>
<text x="75.7" y="185.4">3</text>
<text x="88.4" y="182.9">2</text>
<text x="106.2" y="180.3">1</text>
<text x="106.2" y="185.4">3</text>
<text x="118.9" y="182.9">2</text>
<text x="136.7" y="180.3">1</text>
<text x="136.7" y="185.4">3</text>
<text x="149.4" y="182.9">2</text>
<text x="167.2" y="180.3">1</text>
<text x="167.2" y="185.4">3</text>
<text x="285.4" y="185.9">D</text>
<text x="28.4" y="187.5">D./D. NEXT</text>
<text x="57.8" y="187.5">EX./EX. NEXT</text>
<text x="87.8" y="187.5">CYCLE/INSTR.</text>
<text x="119.9" y="187.5">HALT/RUN</text>
<text x="152" y="187.5">RESET</text>
<text x="35" y="199.9">1</text>
<text x="85" y="199.9">2</text>
<text x="135" y="199.9">3</text>
<text x="185" y="199.9">4</text>
<text x="235" y="199.9">5</text>
<text x="285" y="199.9">6</text>
</g>
<g font-size="1.4">
<text x="188.8" y="66">1</text>
<text x="188.8" y="68.6">2</text>
<text x="188.8" y="71.1">3</text>
<text x="196.1" y="71.1">14</text>
<text x="196.1" y="68.6">15</text>
<text x="196.1" y="66">16</text>
<text x="188.8" y="73.7">4</text>
<text x="188.8" y="76.2">5</text>
<text x="196.1" y="76.2">12</text>
<text x="196.1" y="73.7">13</text>
<text x="188.8" y="78.7">6</text>
<text x="188.8" y="81.3">7</text>
<text x="188.8" y="83.8">8</text>
<text x="196.1" y="81.3">10</text>
<text x="196.1" y="78.7">11</text>
<text x="196.5" y="83.8">9</text>
<text x="31" y="107.9">18</text>
<text x="37.8" y="103.9" transform="rotate(-90 37.8 103.9)">19</text>
<text x="44" y="107.4">DIG0</text>
<text x="49.1" y="106.7">2</text>
<text x="34" y="108.7">ISET</text>
<text x="38.6" y="108.3" transform="rotate(-90 38.6 108.3)">VCC</text>
<text x="44" y="112.5">DIG2</text>
<text x="44" y="110">DIG1</text>
<text x="48.8" y="109.2">11</text>
<text x="49.1" y="111.8">6</text>
<text x="44" y="117.6">DIG4</text>
<text x="44" y="115">DIG3</text>
<text x="48.8" y="119.4">10</text>
<text x="49.1" y="116.8">3</text>
<text x="49.1" y="114.3">7</text>
<text x="31" y="125.7">24</text>
<text x="31.4" y="123.2">1</text>
<text x="34" y="123.9">DIN</text>
<text x="44" y="122.7">DIG6</text>
<text x="44" y="125.2">DIG7</text>
<text x="44" y="120.1">DIG5</text>
<text x="49.1" y="121.9">5</text>
<text x="49.1" y="124.5">8</text>
<text x="31" y="128.3">12</text>
<text x="31" y="130.8">13</text>
<text x="34" y="129">LOAD</text>
<text x="34" y="131.5">CLK</text>
<text x="34" y="126.5">DOUT</text>
<text x="42.6" y="130.3">SEG_A</text>
<text x="48.8" y="129.5">14</text>
<text x="42.6" y="135.4">SEG_C</text>
<text x="42.6" y="137.9">SEG_D</text>
<text x="42.6" y="132.8">SEG_B</text>
<text x="48.8" y="134.6">20</text>
<text x="48.8" y="137.2">23</text>
<text x="48.8" y="132.1">16</text>
<text x="42.6" y="140.4">SEG_E</text>
<text x="42.7" y="143">SEG_F</text>
<text x="48.8" y="139.7">21</text>
<text x="48.8" y="142.2">15</text>
<text x="37.3" y="149.1" transform="rotate(-90 37.3 149.1)">GND</text>
<text x="39.9" y="149.1" transform="rotate(-90 39.9 149.1)">GND</text>
<text x="41.7" y="148.1">SEG_DP</text>
<text x="42.5" y="145.5">SEG_G</text>
<text x="48.8" y="147.3">22</text>
<text x="48.8" y="144.8">17</text>
<text x="36.6" y="151.8" transform="rotate(-90 36.6 151.8)">9</text>
<text x="39.1" y="151.8" transform="rotate(-90 39.1 151.8)">4</text>
</g>
</svg>
